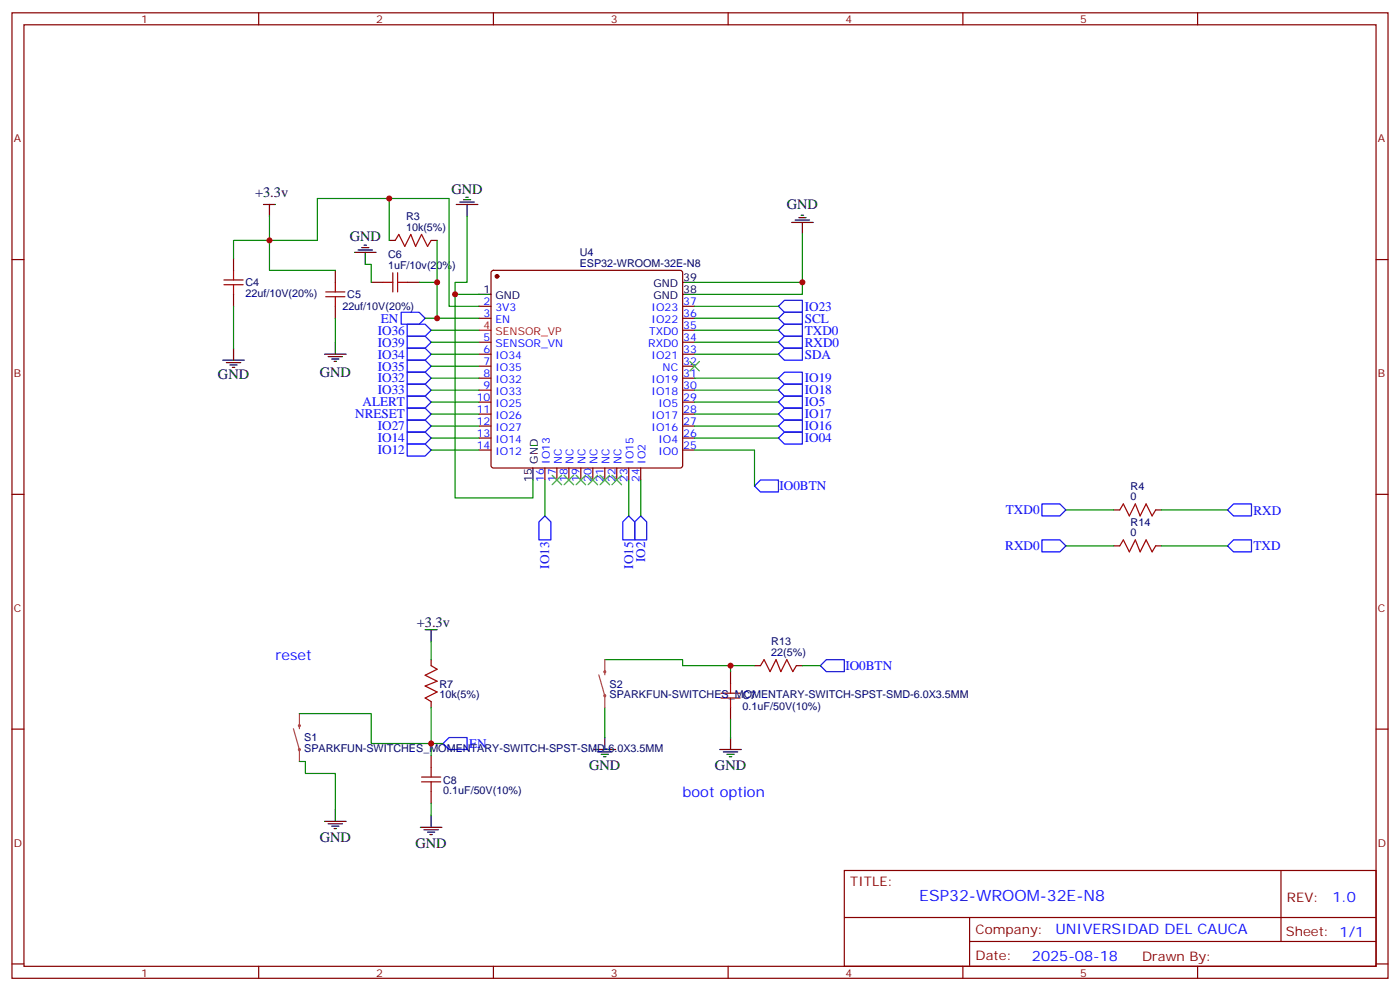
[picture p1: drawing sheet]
<svg xmlns="http://www.w3.org/2000/svg" width="412mm" height="292mm" viewBox="0 0 412 292" stroke-linecap="round" stroke-linejoin="round" font-family="sans-serif">
<g fill="none" stroke="#870000" stroke-width=".35">
<path d="M3.5 3.8h405.4v284.3h-405.4zM7.1 7.3h398.2v277.3h-398.2zM76.2 3.8v3.5M145.3 3.8v3.5M214.5 3.8v3.5M283.6 3.8v3.5M352.8 3.8v3.5M3.5 76.4h3.6M68.8 76.1v3.5M98.8 79.6v3.5M114.7 70.8h1.7M127 70.8h1.8"/>
<path d="M144.9 79.8l.4-.2h55.1l.5 .2 .2 .5v56.8l-.3 .5-.4 .2h-55.1l-.5-.2-.2-.5v-56.8zM405.3 76.4h3.6M68.8 86.7v3.5M98.8 90.2v3.5M109.4 83.1h3.5M119.9 83.1h3.6M141.1 90.2h3.5M141.1 93.7h3.5M201.1 90.2h3.5M201.1 93.7h3.5M201.1 97.3h3.5M141.1 100.8h3.5"/>
<path d="M141.1 104.3h3.5M141.1 107.8h3.5M141.1 111.4h3.5M141.1 114.9h3.5M141.1 118.4h3.5M201.1 100.8h3.5M201.1 104.3h3.5M201.1 107.8h3.5M201.1 111.4h3.5M201.1 114.9h3.5M201.1 118.4h3.5M141.1 122h3.5"/>
<path d="M141.1 125.5h3.5M141.1 129h3.5M141.1 132.5h3.5M160.5 137.8v3.6M164 137.8v3.6M167.6 137.8v3.6M171.1 137.8v3.6M174.6 137.8v3.6M178.2 137.8v3.6M181.7 137.8v3.6M185.2 137.8v3.6M188.7 137.8v3.6"/>
<path d="M201.1 122h3.5M201.1 125.5h3.5M201.1 129h3.5M201.1 132.5h3.5M3.5 145.6h3.6M328.1 150.2h1.7M340.4 150.2h1.8M405.3 145.6h3.6M328.1 160.8h1.7M340.4 160.8h1.8M127 194.3v1.7M215.2 197.8v3.5"/>
<path d="M222.2 196h1.8M234.6 196h1.8M3.5 214.7h3.6M127 206.6v1.8M215.2 208.4v3.5M405.3 214.7h3.6M127 222.5v3.5M127 233.1v3.5M248.7 256.4h156.6v28.2h-156.6zM377.3 256.4v20.9M248.7 270.2h156.5M285.6 277.3h119.6"/>
<path d="M285.6 270.2v14.1M3.5 283.9h3.6M76.2 284.6v3.5M145.3 284.6v3.5M214.5 284.6v3.5M283.6 284.6v3.5M352.8 284.6v3.5M405.3 283.9h3.6"/>
</g>
<circle cx="146.4" cy="81.4" r=".53" fill="#870000" stroke="#870000" stroke-width=".35"/>
<g fill="none" stroke="#000" stroke-width=".35">
<path d="M135.5 59.5h4.2M136.5 58.8h2.1M137.2 58.1h.7M77.6 60.2h3.5M79.4 60.2v3.5M104.4 74.3h6.4M105.5 73.6h4.2M106.5 72.9h2.2M107.2 72.2h.7M107.6 74.3v3.6M134.4 60.2h6.4M137.6 60.2v3.5"/>
<path d="M233.2 65.5h6.3M234.2 64.8h4.3M235.3 64.1h2.1M236 63.4h.7M236.4 65.5v3.5M141.1 86.7h3.5M201.1 86.7h3.5M201.1 83.1h3.5M65.6 106.1h6.4M66.7 106.8h4.2M67.7 107.5h2.1M68.4 108.2h.7"/>
<path d="M68.8 102.6v3.5M95.6 104.3h6.4M96.7 105h4.2M97.7 105.7h2.1M98.4 106.4h.7M98.8 100.8v3.5M157 137.8v3.6M125.2 185.5h3.6M127 185.5v3.5M178.2 217.2v3.5M215.2 217.2v3.5M98.8 238.4v3.5"/>
<path d="M175 220.7h6.3M176 221.4h4.3M177.1 222.1h2.1M177.8 222.8h.7M212 220.7h6.4M213.1 221.4h4.2M214.1 222.1h2.2M214.8 222.8h.7M95.6 241.9h6.4M96.7 242.6h4.2M97.7 243.3h2.1M98.4 244h.7"/>
<path d="M123.8 243.7h6.4M124.9 244.4h4.2M125.9 245.1h2.2M126.6 245.8h.8M127 240.1v3.6"/>
</g>
<path d="M141.1 97.3h3.5" fill="none" stroke="#f00" stroke-width=".35"/>
<g fill="none" stroke="#00f" stroke-width=".35">
<path d="M118.2 92h5.3l1.7 1.7-1.7 1.8h-5.3zM119.9 95.5h5.3l1.8 1.8-1.8 1.7h-5.3zM119.9 99h5.3l1.8 1.8-1.8 1.8h-5.3zM229.3 90.2l1.8-1.8h5.3v3.6h-5.3zM229.3 93.7l1.8-1.7h5.3v3.5h-5.3zM229.3 97.3l1.8-1.8h5.3v3.5h-5.3zM119.9 116.7h5.3l1.8 1.7-1.8 1.8h-5.3zM119.9 102.6h5.3l1.8 1.7-1.8 1.8h-5.3zM119.9 106.1h5.3l1.8 1.7-1.8 1.8h-5.3zM119.9 109.6h5.3l1.8 1.8-1.8 1.7h-5.3zM119.9 113.1h5.3l1.8 1.8-1.8 1.8h-5.3zM229.3 104.3l1.8-1.7h5.3v3.5h-5.3z"/>
<path d="M229.3 111.4l1.8-1.8h5.3v3.5h-5.3zM229.3 114.9l1.8-1.8h5.3v3.6h-5.3zM229.3 118.4l1.8-1.7h5.3v3.5h-5.3zM229.3 100.8l1.8-1.8h5.3v3.6h-5.3zM119.9 130.8h5.3l1.8 1.7-1.8 1.8h-5.3zM119.9 127.2h5.3l1.8 1.8-1.8 1.8h-5.3zM119.9 123.7h5.3l1.8 1.8-1.8 1.7h-5.3zM119.9 120.2h5.3l1.8 1.8-1.8 1.7h-5.3zM229.3 129l1.8-1.8h5.3v3.6h-5.3zM229.3 125.5l1.8-1.8h5.3v3.5h-5.3zM231.1 120.2h5.3v3.5h-5.3l-1.8-1.7zM160.5 151.9l1.8 1.8v5.3h-3.6v-5.3z"/>
<path d="M185.2 151.9l1.8 1.8v5.3h-3.6v-5.3zM188.7 151.9l1.8 1.8v5.3h-3.5v-5.3zM222.2 143.1l1.8-1.7h5.3v3.5h-5.3zM306.9 148.4h5.3l1.8 1.8-1.8 1.7h-5.3zM306.9 159h5.3l1.8 1.8-1.8 1.7h-5.3zM361.6 150.2l1.8-1.8h5.3v3.5h-5.3zM361.6 160.8l1.8-1.8h5.3v3.5h-5.3zM241.7 196l1.7-1.7h5.3v3.5h-5.3zM130.5 219l1.8-1.8h5.3v3.5h-5.3z"/>
</g>
<g fill="none" stroke="#a10000" stroke-width=".35">
<path d="M68.8 79.6v2.8M116.4 70.8l1.1-1.8 1.7 3.6 1.8-3.6 1.4 3.6 1.8-3.6 1.7 3.6 1.1-1.8M66 83.9h5.6M66 82.4h5.6M68.8 83.9v2.8M96 87.4h5.6M96 86h5.6M98.8 83.1v2.9M98.8 87.4v2.8M112.9 83.1h2.8M115.7 80.3v5.7M117.1 83.1h2.8"/>
<path d="M117.1 80.3v5.7M329.8 150.2l1.1-1.8 1.8 3.5 1.7-3.5 1.4 3.5 1.8-3.5 1.8 3.5 1-1.7M329.8 160.8l1.1-1.8 1.8 3.5 1.7-3.5 1.4 3.5 1.8-3.5 1.8 3.5 1-1.7M127 196l1.8 1.1-3.6 1.8 3.6 1.7-3.6 1.4 3.6 1.8-3.6 1.8 1.8 1M224 196l1.1-1.7 1.7 3.5 1.8-3.5 1.4 3.5 1.8-3.5 1.7 3.5 1.1-1.8M212.4 205.6h5.6M212.4 204.2h5.6M215.2 201.3v2.9M215.2 205.6v2.8M124.2 228.8h5.6M124.2 230.3h5.6M127 226v2.8"/>
<path d="M127 230.3v2.8"/>
</g>
<g fill="none" stroke="#008700" stroke-width=".35">
<path d="M114.7 58.5h17.6v31.7h8.8M79.4 63.7v15.9h19.4M107.6 77.9h1.8v5.2M114.7 70.8v-12.3h-21.2v12.3h-24.7v5.3M128.8 70.8v12.3h-5.3M137.6 63.7v19.4h-3.5v3.6M236.4 69v17.7h-31.8M68.8 90.2v12.4M98.8 93.7v7.1M125.2 93.7h15.9M127 97.3h14.1M128.8 83.1v10.6"/>
<path d="M141.1 86.7h-7v59.9h22.9v-5.2M204.6 83.1h31.8M204.6 90.2h24.7M204.6 93.7h24.7M204.6 97.3h24.7M127 104.3h14.1M127 111.4h14.1M127 114.9h14.1M127 118.4h14.1M127 100.8h14.1M127 107.8h14.1M204.6 104.3h24.7"/>
<path d="M204.6 111.4h24.7M204.6 114.9h24.7M204.6 118.4h24.7M204.6 100.8h24.7M127 122h14.1M127 129h14.1M127 132.5h14.1M127 125.5h14.1M204.6 132.5h17.6v10.6M204.6 122h24.7M204.6 129h24.7M204.6 125.5h24.7"/>
<path d="M160.5 141.4v10.5M185.2 141.4v10.5M188.7 141.4v10.5M314 150.2h14.1M342.2 150.2h19.4M314 160.8h14.1M342.2 160.8h19.4M127 189v5.3M178.2 194.3h22.9v1.7h21.1M215.2 196v1.8M236.4 196h5.3M88.2 210.1h21.2v8.9h17.6v3.5"/>
<path d="M127 208.4v10.6h3.5M178.2 208.4v8.8M215.2 211.9v5.3M88.2 224.3h1.8v3.5h8.8v10.6M127 236.6v3.5"/>
</g>
<g fill="none" stroke="#3c3" stroke-width=".35">
<path d="M203.2 106.4l2.8 2.9M206 106.4l-2.8 2.9M162.6 139.9l2.9 2.9M165.5 139.9l-2.9 2.9M166.2 139.9l2.8 2.9M169 139.9l-2.8 2.9M169.7 139.9l2.8 2.9M172.5 139.9l-2.8 2.9M173.2 139.9l2.8 2.9M176 139.9l-2.8 2.9M176.7 139.9l2.9 2.9M179.6 139.9l-2.9 2.9"/>
<path d="M180.3 139.9l2.8 2.9M183.1 139.9l-2.8 2.9"/>
</g>
<g fill="none" stroke="#a64a4a" stroke-width=".56">
<circle cx="178.1" cy="197.9" r=".18"/>
<circle cx="88.2" cy="213.7" r=".18"/>
<circle cx="178.1" cy="204.9" r=".18"/>
<circle cx="88.2" cy="220.8" r=".18"/>
</g>
<path d="M176.4 198.7l1.8 6.2v3.5M178.2 194.3v3.4M178.2 197.9v.8M86.4 214.6l1.8 6.2v3.5M88.2 210.1v3.5M88.2 213.7v.9" fill="none" stroke="#a64a4a" stroke-width=".35"/>
<g fill="#c00">
<circle cx="127" cy="219" r=".88"/>
<circle cx="236.4" cy="83.1" r=".88"/>
<circle cx="134.1" cy="86.7" r=".88"/>
<circle cx="128.8" cy="83.1" r=".88"/>
<circle cx="128.8" cy="93.7" r=".88"/>
<circle cx="114.7" cy="58.5" r=".88"/>
<circle cx="215.2" cy="196" r=".88"/>
<circle cx="79.4" cy="70.8" r=".88"/>
</g>
<text font-size="4.6" fill="#00f" x="270.8" y="265.4">ESP32-WROOM-32E-N8</text>
<g font-size="4.2">
<text x="75.1" y="58.1">+3.3v</text>
<text x="133" y="57.1">GND</text>
<text x="231.8" y="61.6">GND</text>
<text x="103" y="71">GND</text>
<text x="64.2" y="111.7">GND</text>
<text x="94.2" y="111.1">GND</text>
<text x="122.8" y="184.7">+3.3v</text>
<text x="173.6" y="226.9">GND</text>
<text x="210.6" y="226.9">GND</text>
<text x="94.2" y="248">GND</text>
<text x="122.4" y="249.8">GND</text>
</g>
<g font-size="4.2" fill="#00f">
<text x="81.1" y="194.3">reset</text>
<text x="201.1" y="234.8">boot option</text>
<text x="392.5" y="265.6">1.0</text>
<text x="310.9" y="275.2">UNIVERSIDAD DEL CAUCA</text>
<text x="304" y="283">2025-08-18</text>
</g>
<g font-size="3.9" fill="#00f">
<text x="112.2" y="95">EN</text>
<text x="237.1" y="95">SCL</text>
<text x="237.1" y="91.5">IO23</text>
<text x="111.3" y="98.5">IO36</text>
<text x="237.1" y="98.5">TXD0</text>
<text x="111.3" y="102.1">IO39</text>
<text x="111.3" y="105.6">IO34</text>
<text x="237" y="105.6">SDA</text>
<text x="237.1" y="102">RXD0</text>
<text x="111.3" y="109.1">IO35</text>
<text x="111.3" y="112.6">IO32</text>
<text x="237.1" y="112.6">IO19</text>
<text x="106.8" y="119.7">ALERT</text>
<text x="111.3" y="116.2">IO33</text>
<text x="237.1" y="116.2">IO18</text>
<text x="237.1" y="119.7">IO5</text>
<text x="104.6" y="123.2">NRESET</text>
<text x="237.1" y="123.2">IO17</text>
<text x="111.3" y="130.3">IO14</text>
<text x="111.3" y="126.8">IO27</text>
<text x="237.1" y="130.3">IO04</text>
<text x="237.1" y="126.8">IO16</text>
<text x="111.3" y="133.8">IO12</text>
<text x="229.6" y="144.4">IO0BTN</text>
<text x="296.3" y="151.4">TXD0</text>
<text x="369.3" y="151.5">RXD</text>
<text x="161.8" y="167.4" transform="rotate(-90 161.8 167.4)">IO13</text>
<text x="186.5" y="167.4" transform="rotate(-90 186.5 167.4)">IO15</text>
<text x="190" y="165.6" transform="rotate(-90 190 165.6)">IO2</text>
<text x="296.1" y="162">RXD0</text>
<text x="369.3" y="162.1">TXD</text>
<text x="249" y="197.3">IO0BTN</text>
<text x="138.2" y="220.3">EN</text>
</g>
<g font-size="3.9" fill="#800">
<text x="250.5" y="260.9">TITLE:</text>
<text x="379.1" y="265.6">REV:</text>
<text x="287.4" y="275.1">Company:</text>
<text x="378.7" y="275.8">Sheet: 1/1</text>
<text x="287.4" y="282.8">Date:</text>
<text x="336.4" y="282.9">Drawn By:</text>
</g>
<g font-size="3.2" fill="#800">
<text x="41.6" y="6.8">1</text>
<text x="110.8" y="6.8">2</text>
<text x="179.9" y="6.8">3</text>
<text x="249.1" y="6.8">4</text>
<text x="318.2" y="6.8">5</text>
<text x="4.1" y="41.9">A</text>
<text x="405.9" y="41.9">A</text>
<text x="4.1" y="111">B</text>
<text x="405.9" y="111">B</text>
<text x="4.1" y="180.2">C</text>
<text x="405.9" y="180.2">C</text>
<text x="4.1" y="249.3">D</text>
<text x="405.9" y="249.3">D</text>
<text x="41.6" y="287.6">1</text>
<text x="110.8" y="287.6">2</text>
<text x="179.9" y="287.6">3</text>
<text x="249.1" y="287.6">4</text>
<text x="318.2" y="287.6">5</text>
</g>
<g font-size="3.2" fill="#000080">
<text x="119.6" y="64.8">R3</text>
<text x="119.6" y="68">10k(5%)</text>
<text x="114.3" y="76.1">C6</text>
<text x="170.8" y="75.4">U4</text>
<text x="114.3" y="79.3">1uF/10v(20%)</text>
<text x="170.8" y="78.6">ESP32-WROOM-32E-N8</text>
<text x="72.3" y="87.5">22uf/10V(20%)</text>
<text x="72.3" y="84.3">C4</text>
<text x="102.3" y="87.8">C5</text>
<text x="100.8" y="91.4">22uf/10V(20%)</text>
<text x="333" y="147.4">0</text>
<text x="333" y="144.2">R4</text>
<text x="333" y="154.8">R14</text>
<text x="333" y="157.9">0</text>
<text x="227.2" y="190">R13</text>
<text x="227.2" y="193.2">22(5%)</text>
<text x="129.5" y="202.5">R7</text>
<text x="179.6" y="202.5">S2</text>
<text x="129.5" y="205.6">10k(5%)</text>
<text x="179.6" y="205.7">SPARKFUN-SWITCHES_MOMENTARY-SWITCH-SPST-SMD-6.0X3.5MM</text>
<text x="218.7" y="209.2">0.1uF/50V(10%)</text>
<text x="218.7" y="206">C7</text>
<text x="89.6" y="221.6">SPARKFUN-SWITCHES_MOMENTARY-SWITCH-SPST-SMD-6.0X3.5MM</text>
<text x="89.6" y="218.4">S1</text>
<text x="130.5" y="233.8">0.1uF/50V(10%)</text>
<text x="130.5" y="230.8">C8</text>
</g>
<g font-size="3.2">
<text x="201.3" y="82.8">39</text>
<text x="142.4" y="86.3">1</text>
<text x="145.9" y="88.1">GND</text>
<text x="192.5" y="88.1">GND</text>
<text x="192.5" y="84.6">GND</text>
<text x="201.3" y="86.3">38</text>
<text x="158.4" y="136.5" transform="rotate(-90 158.4 136.5)">GND</text>
<text x="156.6" y="142" transform="rotate(-90 156.6 142)">15</text>
</g>
<g font-size="3.2" fill="#00f">
<text x="142.4" y="89.9">2</text>
<text x="201.3" y="89.9">37</text>
<text x="142.4" y="93.4">3</text>
<text x="145.9" y="91.6">3V3</text>
<text x="145.9" y="95.1">EN</text>
<text x="191.9" y="95.1">IO22</text>
<text x="191.9" y="91.6">IO23</text>
<text x="201.3" y="93.4">36</text>
<text x="142.4" y="100.4">5</text>
<text x="191.2" y="98.7">TXD0</text>
<text x="201.3" y="100.4">34</text>
<text x="201.3" y="96.9">35</text>
<text x="142.4" y="104">6</text>
<text x="142.4" y="107.5">7</text>
<text x="145.9" y="102.2">SENSOR_VN</text>
<text x="145.9" y="105.7">IO34</text>
<text x="190.9" y="102.2">RXD0</text>
<text x="191.9" y="105.7">IO21</text>
<text x="201.3" y="107.5">32</text>
<text x="201.3" y="104">33</text>
<text x="142.4" y="111">8</text>
<text x="145.9" y="109.3">IO35</text>
<text x="145.9" y="112.8">IO32</text>
<text x="191.9" y="112.8">IO19</text>
<text x="195.2" y="109.3">NC</text>
<text x="201.3" y="111">31</text>
<text x="140.4" y="118.1">10</text>
<text x="142.4" y="114.5">9</text>
<text x="145.9" y="116.3">IO33</text>
<text x="145.9" y="119.8">IO25</text>
<text x="191.9" y="116.3">IO18</text>
<text x="193.9" y="119.8">IO5</text>
<text x="201.3" y="118.1">29</text>
<text x="201.3" y="114.5">30</text>
<text x="140.4" y="121.6">11</text>
<text x="140.4" y="125.1">12</text>
<text x="145.9" y="123.4">IO26</text>
<text x="191.9" y="123.4">IO17</text>
<text x="201.3" y="125.1">27</text>
<text x="201.3" y="121.6">28</text>
<text x="140.4" y="128.7">13</text>
<text x="145.9" y="126.9">IO27</text>
<text x="145.9" y="130.4">IO14</text>
<text x="191.9" y="126.9">IO16</text>
<text x="193.9" y="130.4">IO4</text>
<text x="201.3" y="128.7">26</text>
<text x="140.4" y="132.2">14</text>
<text x="145.9" y="133.9">IO12</text>
<text x="161.9" y="136.5" transform="rotate(-90 161.9 136.5)">IO13</text>
<text x="165.5" y="136.5" transform="rotate(-90 165.5 136.5)">NC</text>
<text x="169" y="136.5" transform="rotate(-90 169 136.5)">NC</text>
<text x="172.5" y="136.5" transform="rotate(-90 172.5 136.5)">NC</text>
<text x="176" y="136.5" transform="rotate(-90 176 136.5)">NC</text>
<text x="179.6" y="136.5" transform="rotate(-90 179.6 136.5)">NC</text>
<text x="183.1" y="136.5" transform="rotate(-90 183.1 136.5)">NC</text>
<text x="186.6" y="136.5" transform="rotate(-90 186.6 136.5)">IO15</text>
<text x="190.1" y="136.5" transform="rotate(-90 190.1 136.5)">IO2</text>
<text x="193.9" y="133.9">IO0</text>
<text x="201.3" y="132.2">25</text>
<text x="160.2" y="142" transform="rotate(-90 160.2 142)">16</text>
<text x="163.7" y="142" transform="rotate(-90 163.7 142)">17</text>
<text x="167.2" y="142" transform="rotate(-90 167.2 142)">18</text>
<text x="170.7" y="142" transform="rotate(-90 170.7 142)">19</text>
<text x="174.3" y="142" transform="rotate(-90 174.3 142)">20</text>
<text x="177.8" y="142" transform="rotate(-90 177.8 142)">21</text>
<text x="181.3" y="142" transform="rotate(-90 181.3 142)">22</text>
<text x="184.9" y="142" transform="rotate(-90 184.9 142)">23</text>
<text x="188.4" y="142" transform="rotate(-90 188.4 142)">24</text>
</g>
<g font-size="3.2" fill="#f00">
<text x="142.4" y="96.9">4</text>
<text x="145.9" y="98.7">SENSOR_VP</text>
</g>
</svg>
